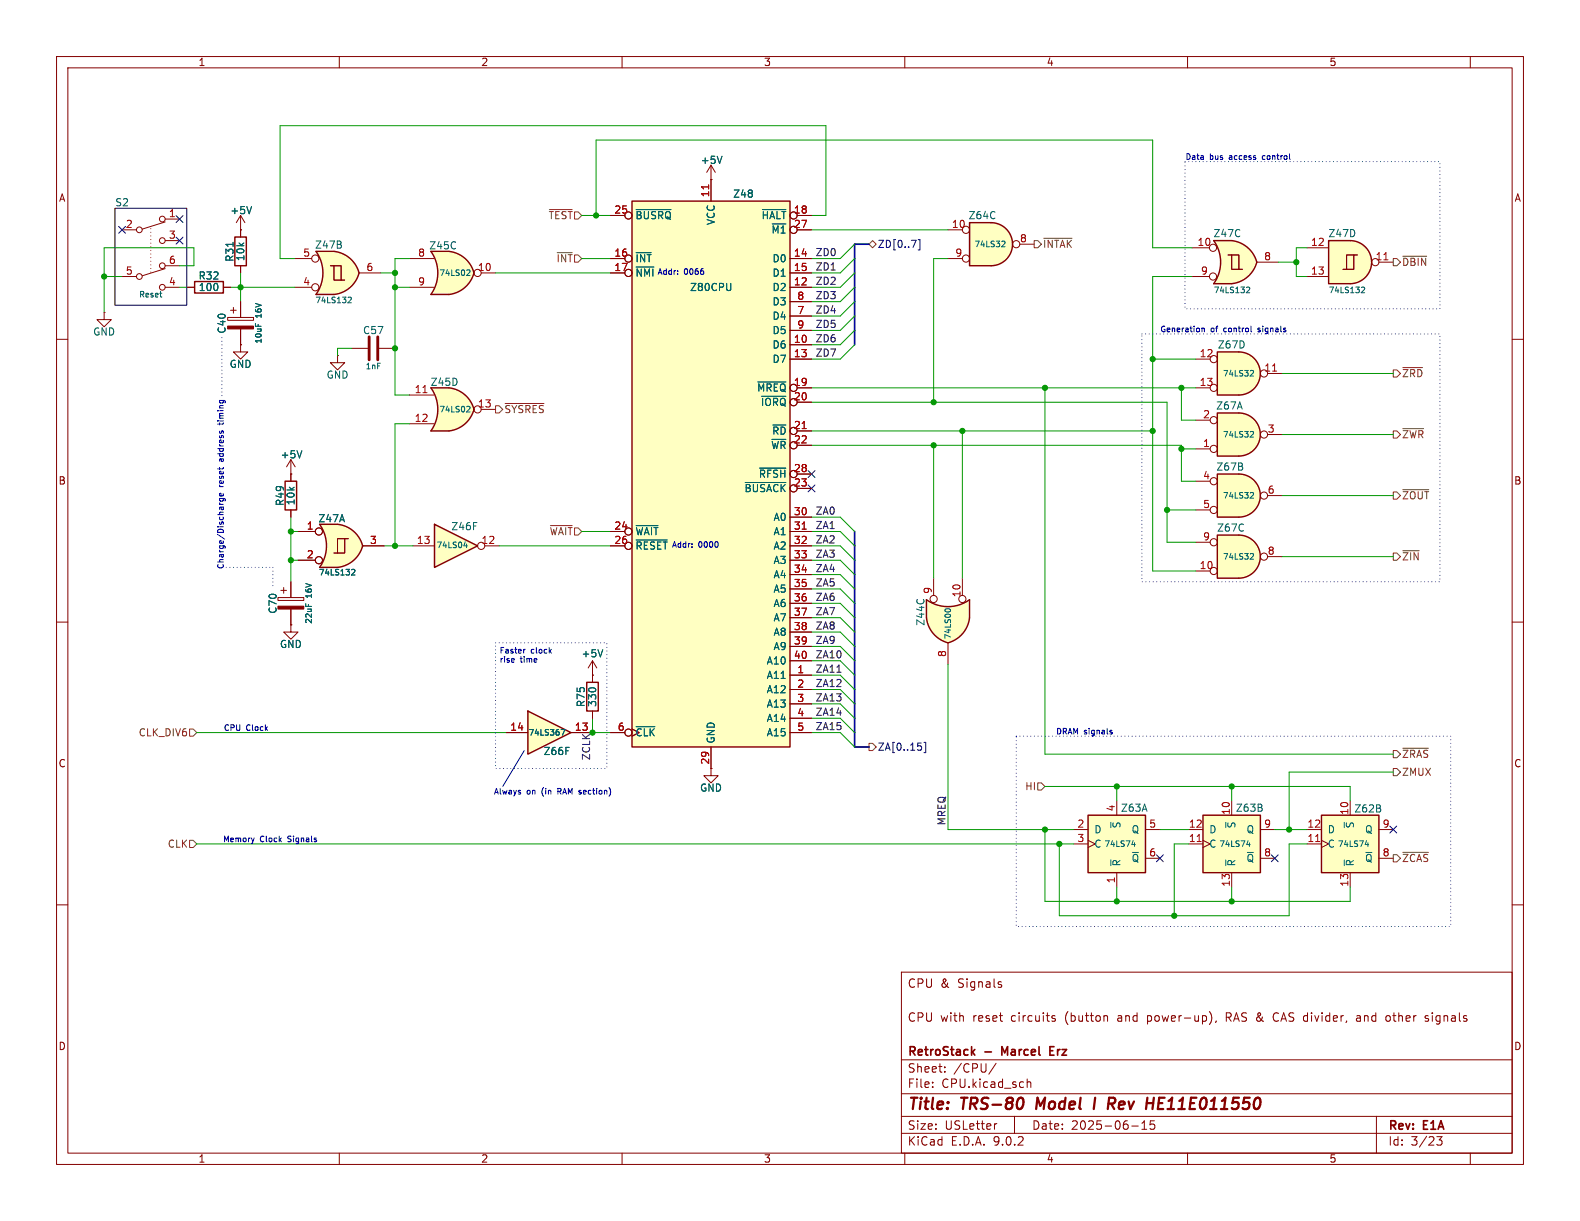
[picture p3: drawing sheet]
<svg xmlns="http://www.w3.org/2000/svg" width="279mm" height="216mm" viewBox="0 0 279 216" stroke-linecap="round" stroke-linejoin="round" font-family="sans-serif">
<g fill="none" stroke="#840000" stroke-width=".18">
<path d="M10 10h259.4v195.9h-259.4zM12 12h255.4v191.9h-255.4zM60 10v2M110 10v2M160 10v2M210 10v2M260 10v2M10 60h2M267.4 60h2M10 110h2M267.4 110h2M10 160h2"/>
<path d="M159.4 171.9h108v32h-108zM176.9 174.1l.2 .2-.2 .3M176.9 173.6l.2 .1M186.1 179.7h.5M195.6 179.6l.3 .2v.8M213.9 178.9a1.76 1.76 0 0 1 0 2.2M216.9 179.9h.5M217.4 179.1h-.5v1.5M225.6 179.1a.81 .81 0 0 0-.5 .7 .81 .81 0 0 0 .5 .8M239.9 179.7l.5-.1 .2 .2M240.6 179.9l-.5 .1a.29 .29 0 0 0-.3 .3 .29 .29 0 0 0 .3 .3l.5-.1M245.2 179.7l.4-.1 .3 .3v.4l-.2 .2h-.5"/>
<path d="M252 179.9l.6 .4-.2 .3-.4-.1M252.6 179.7l-.4-.1-.2 .2M267.4 160h2M159.4 197.4h108M159.4 193.4h108M159.4 187.4h108M164.9 192.1v.2M164.9 191.4v.1M167.1 189.4v.2M167.1 188.7v.1M176.1 188l-1.2 1.9M176.3 198.7l-.3 .1"/>
<path d="M179.4 197.4v3M181.6 190.8v1.5M181.6 191.4l.3-.1 .3 .1 .1 .9M186.1 180l.5 .2v.2l-.2 .2-.4-.1M200.1 199.1h1.2M201.9 199.7h.9M201.9 198.6l.5-.4v1.5M204.1 198.2h-.7v.7l.2-.1h.5l.1 .2-.1 .5-.2 .2-.5-.2M215.1 180.5l-.2 .3M243.4 197.4v6.5M60 203.9v2M110 203.9v2"/>
<path d="M159.4 200.4h108M160 203.9v2M210 203.9v2M254.1 201h.9l-.5 .6 .4 .1v.6l-.2 .2-.6-.1M260 203.9v2"/>
</g>
<path d="M180.8 194.2a1.31 1.31 0 0 1 0 1.5M183.5 194.1l-.3 2M193.7 194.1l-.3 2M197.1 194.2a.53 .53 0 0 1 0 .8M204.9 195.1h.6M205.9 194.1h-.9l-.3 2h1" fill="none" stroke="#840000" stroke-width=".4"/>
<path d="M172 186l.4 .6M172.4 185.6l-.6 .5M177.7 186.1l-.5-1v1.5M185.7 185.8h.5M186.4 185.1h-.7v1.5h.7" fill="none" stroke="#840000" stroke-width=".3"/>
<path d="M163.8 106v3.2M171.4 106v3.2" fill="none" stroke="#ffffc2" stroke-width=".18"/>
<g fill="#ffffc2" stroke="#ffffc2" stroke-width=".18">
<path d="M166.3 108.7l5.1 .5a5.2 5.2 0 0 1-3.8 4.5z"/>
<path d="M163.8 109.2l5.1-.5-1.3 5a5.1 5.1 0 0 1-3.8-4.5z"/>
</g>
<path d="M163.8 106a6.6 6.6 0 0 0 7.6 0v3.2h-7.6z" fill="#ffffc2"/>
<path d="M50.4 85.1h2.1v5.1h-2.1zM163.8 106a6.6 6.6 0 0 0 7.6 0v3.2a5.2 5.2 0 0 1-3.8 4.5 5.1 5.1 0 0 1-3.8-4.5z" fill="none" stroke="#840000" stroke-width=".25"/>
<g fill="none" stroke="#840000" stroke-width=".18">
<path d="M51.4 83.8v1.3M51.4 90.2v1.2M165.1 102.2v3.1M167.6 113.7v3.8M170.2 102.2v3.1"/>
<circle cx="165.1" cy="105.9" r=".63"/>
<circle cx="170.2" cy="105.9" r=".63"/>
</g>
<path d="M167.1 108a.53 .53 0 0 1 .5-.4 .53 .53 0 0 1 .5 .4" fill="none" stroke="#006464" stroke-width=".18"/>
<path d="M175.3 39.4a3.8 3.8 0 0 1 3.8 3.8 3.8 3.8 0 0 1-3.8 3.8z" fill="#ffffc2" stroke="#ffffc2" stroke-width=".18"/>
<path d="M171.4 39.4h3.9v7.6h-3.9z" fill="#ffffc2"/>
<path d="M171.4 39.4h3.9a3.8 3.8 0 0 1 3.8 3.8 3.8 3.8 0 0 1-3.8 3.8h-3.9z" fill="none" stroke="#840000" stroke-width=".25"/>
<g fill="none" stroke="#840000" stroke-width=".18">
<path d="M167.6 45.7h2.6M167.6 40.6h2.6M180.3 43.2h2.6"/>
<circle cx="170.8" cy="40.6" r=".63"/>
<circle cx="170.8" cy="45.7" r=".63"/>
<circle cx="179.7" cy="43.2" r=".63"/>
</g>
<path d="M177.3 42.6l.3 .1 .1 .2-.6 .7h.6" fill="none" stroke="#006464" stroke-width=".18"/>
<path d="M76.2 44.5h3.2M76.2 52.1h3.2" fill="none" stroke="#ffffc2" stroke-width=".18"/>
<g fill="#ffffc2" stroke="#ffffc2" stroke-width=".18">
<path d="M78.8 46.9l5 1.4a5.2 5.2 0 0 1-4.4 3.8z"/>
<path d="M79.4 44.5a5.1 5.1 0 0 1 4.4 3.8l-5 1.3z"/>
</g>
<path d="M76.2 44.5h3.2v7.6h-3.2a6.7 6.7 0 0 0 0-7.6z" fill="#ffffc2"/>
<path d="M79.4 44.5h-3.2a6.6 6.6 0 0 1 0 7.6h3.2M79.4 44.5a5.2 5.2 0 0 1 4.4 3.8 5.2 5.2 0 0 1-4.4 3.8" fill="none" stroke="#840000" stroke-width=".25"/>
<g fill="none" stroke="#840000" stroke-width=".18">
<path d="M125.7 31.8h.1M125.7 29.2l-.7 1.3M125.7 29.2l.8 1.3M125.7 29.2v2.6M18.4 55.2v1.3h1.3l-1.3 1.3-1.3-1.3h1.3M18.4 55.2h.1M72.4 45.7h4.3M72.4 50.8h4.3M85.1 48.3h2.5"/>
<circle cx="84.5" cy="48.3" r=".63"/>
</g>
<path d="M127.7 27.6l-.5 1.3M82.7 47.7l.3 .1 .1 .2-.6 .7h.6" fill="none" stroke="#006464" stroke-width=".18"/>
<path d="M111.8 35.6h27.9v96.5h-27.9z" fill="#ffffc2"/>
<path d="M111.8 35.6h27.9v96.5h-27.9z" fill="none" stroke="#840000" stroke-width=".25"/>
<g fill="none" stroke="#840000" stroke-width=".18">
<path d="M107.9 38.1h2.6M125.7 31.8v3.8M141 38.1h2.5M107.9 45.7h2.6M107.9 48.3h2.6M139.7 45.7h3.8M139.7 48.3h3.8M139.7 50.8h3.8M139.7 53.3h3.8M139.7 55.9h3.8M139.7 58.4h3.8M141 40.6h2.5"/>
<path d="M139.7 61h3.8M139.7 63.5h3.8M141 68.6h2.5M141 71.1h2.5M141 76.2h2.5M141 78.7h2.5M107.9 94h2.6M107.9 96.5h2.6M139.7 94h3.8M139.7 96.5h3.8M139.7 91.4h3.8M139.7 99.1h3.8"/>
<path d="M141 83.8h2.5M141 86.4h2.5M139.7 101.6h3.8M139.7 104.1h3.8M139.7 106.7h3.8M139.7 109.2h3.8M139.7 111.8h3.8M139.7 114.3h3.8M139.7 116.8h3.8M139.7 119.4h3.8M107.9 129.5h2.6M125.7 132.1v3.8"/>
<path d="M139.7 129.5h3.8M139.7 121.9h3.8M139.7 124.5h3.8M139.7 127h3.8"/>
<circle cx="111.1" cy="38.1" r=".63"/>
<circle cx="111.1" cy="45.7" r=".63"/>
<circle cx="111.1" cy="48.3" r=".63"/>
<circle cx="111.1" cy="94" r=".63"/>
<circle cx="111.1" cy="96.5" r=".63"/>
<circle cx="111.1" cy="129.5" r=".63"/>
</g>
<g fill="none" stroke="#006464" stroke-width=".18">
<path d="M112.5 37.1h6.2M134.8 37.1h4.2M112.5 44.7h2.6M112.5 47.2h3.1M129.2 50.1v1.2M134 67.5h5M134.7 70.1h4.3M136.7 75.2h2.3M112.5 92.9h3.9M112.5 95.5h5.5M131.8 85.3h7.2M134.3 82.8h4.7"/>
<path d="M112.5 128.5h3.3"/>
</g>
<path d="M125.3 32.7v.7M141.8 75.8h.8M141.8 93.6h.8" fill="none" stroke="#a90000" stroke-width=".18"/>
<path d="M233.7 144.1h10.1v10.2h-10.1z" fill="#ffffc2"/>
<path d="M233.7 144.1h10.1v10.2h-10.1z" fill="none" stroke="#840000" stroke-width=".25"/>
<g fill="none" stroke="#840000" stroke-width=".18">
<path d="M42.5 61v1.2h1.3l-1.3 1.3-1.2-1.3h1.2M42.5 61h.1M59.7 62.9v1.2h1.3l-1.3 1.3-1.3-1.3h1.3M59.7 62.9h.1M62.2 61.6h2.8M67.1 61.6h2.7M231.1 146.7h2.6M231.1 149.2h2.6M233.7 148.6l1.2 .6-1.2 .7M238.8 141.6v2.5M238.8 154.3v2.5M243.8 146.7h2.6"/>
<path d="M243.8 151.8h2.6"/>
</g>
<path d="M232.7 148.8h.7" fill="none" stroke="#a90000" stroke-width=".18"/>
<path d="M237.7 152v1.1M241.4 149.3h.6M241.9 149v.7" fill="none" stroke="#006464" stroke-width=".18"/>
<path d="M65.3 59.6v4M66.8 59.6v4" fill="none" stroke="#840000" stroke-width=".51"/>
<path d="M55.9 52.1h3.2M55.9 44.5h3.2" fill="none" stroke="#ffffc2" stroke-width=".18"/>
<g fill="#ffffc2" stroke="#ffffc2" stroke-width=".18">
<path d="M59.1 44.4a5.2 5.2 0 0 1 4.4 3.9l-5 1.3z"/>
<path d="M58.5 47l5 1.3a5.1 5.1 0 0 1-4.4 3.8z"/>
</g>
<path d="M55.9 44.5h3.2v7.6h-3.2a6.6 6.6 0 0 0 0-7.6z" fill="#ffffc2"/>
<g fill="none" stroke="#840000" stroke-width=".18">
<path d="M40.3 56.1h4.5v.5h-4.5zM40.8 54.9h1M41.3 54.4v1M42.5 53.3v2.8M42.5 58.2v2.8M52.1 50.8h3M52.1 45.7h3M58.4 47h1.9v2.5h.7M59.1 47v2.5h1.2M63.5 48.3h3.8M51.4 83.8h.1M51.4 81.3v2.5"/>
<path d="M51.4 81.3l-.7 1.3M51.4 81.3l.8 1.3M49.1 105.7h4.6v.5h-4.6zM49.7 104.4h1M50.2 103.9v1M51.4 110.5v1.3h1.3l-1.3 1.2-1.2-1.2h1.2M51.4 110.5h.1M51.4 102.9v2.8M51.4 107.7v2.8"/>
<circle cx="55.8" cy="45.7" r=".63"/>
<circle cx="55.8" cy="50.8" r=".63"/>
</g>
<path d="M55.9 44.5h3.2a5.2 5.2 0 0 1 4.4 3.8 5.1 5.1 0 0 1-4.4 3.8h-3.2a6.6 6.6 0 0 0 0-7.6z" fill="none" stroke="#840000" stroke-width=".25"/>
<path d="M45.2 57.2v.5M61.6 52.6l.3-.1 .2 .3-.6 .7h.6M53.4 79.7l-.4 1.3M54.1 106.8v.4" fill="none" stroke="#006464" stroke-width=".18"/>
<g fill="#840000" stroke="#840000" stroke-width=".18">
<path d="M40.3 57.7h4.5v.5h-4.5z"/>
<path d="M49.1 107.2h4.6v.5h-4.6z"/>
</g>
<path d="M212.7 144.1h10.2v10.2h-10.2z" fill="#ffffc2"/>
<path d="M212.7 144.1h10.2v10.2h-10.2z" fill="none" stroke="#840000" stroke-width=".25"/>
<path d="M210.2 146.7h2.5M210.2 149.2h2.5M212.7 148.6l1.3 .6-1.3 .7M217.8 141.6v2.5M217.8 154.3v2.5M222.9 146.7h2.5M222.9 151.8h2.5" fill="none" stroke="#840000" stroke-width=".18"/>
<path d="M211.7 148.8h.7" fill="none" stroke="#a90000" stroke-width=".18"/>
<path d="M216.8 152v1.1M220.5 149.3h.6M220.9 149v.7" fill="none" stroke="#006464" stroke-width=".18"/>
<path d="M192.4 144.1h10.2v10.2h-10.2z" fill="#ffffc2"/>
<path d="M192.4 144.1h10.2v10.2h-10.2z" fill="none" stroke="#840000" stroke-width=".25"/>
<path d="M189.9 146.7h2.5M189.9 149.2h2.5M192.4 148.6l1.3 .6-1.3 .7M197.5 141.6v2.5M197.5 154.3v2.5M202.6 146.7h2.5M202.6 151.8h2.5" fill="none" stroke="#840000" stroke-width=".18"/>
<path d="M196.4 152v1.1M200.1 149.3h.7M200.6 149v.7" fill="none" stroke="#006464" stroke-width=".18"/>
<path d="M56.5 92.7h3.2M56.5 100.3h3.2" fill="none" stroke="#ffffc2" stroke-width=".18"/>
<g fill="#ffffc2" stroke="#ffffc2" stroke-width=".18">
<path d="M59.1 95.2l5 1.3a5.2 5.2 0 0 1-4.4 3.8z"/>
<path d="M59.7 92.7a5.1 5.1 0 0 1 4.4 3.8l-4.9 1.3z"/>
</g>
<path d="M56.5 92.7h3.2v7.6h-3.2a6.7 6.7 0 0 0 0-7.6z" fill="#ffffc2"/>
<g fill="none" stroke="#840000" stroke-width=".18">
<path d="M52.7 94h3.1M52.7 99.1h3.1M61 95.3h-1.3v2.5M61.6 95.3h-.6v2.5h-1.9M64.1 96.5h3.8"/>
<circle cx="56.4" cy="94" r=".63"/>
<circle cx="56.4" cy="99.1" r=".63"/>
</g>
<path d="M59.7 92.7h-3.2a6.6 6.6 0 0 1 0 7.6h3.2M59.7 92.7a5.1 5.1 0 0 1 4.4 3.8 5.2 5.2 0 0 1-4.4 3.8" fill="none" stroke="#840000" stroke-width=".25"/>
<path d="M62.2 100.7h.4l.2 .3-.7 .7h.7" fill="none" stroke="#006464" stroke-width=".18"/>
<path d="M214.6 50.2h3.2M214.6 42.5h3.2" fill="none" stroke="#ffffc2" stroke-width=".18"/>
<g fill="#ffffc2" stroke="#ffffc2" stroke-width=".18">
<path d="M217.8 42.5a5.2 5.2 0 0 1 4.4 3.9l-5 1.3z"/>
<path d="M217.3 45l4.9 1.4a5.1 5.1 0 0 1-4.4 3.8z"/>
</g>
<path d="M214.6 42.5h3.2v7.7h-3.2a6.6 6.6 0 0 0 0-7.7z" fill="#ffffc2"/>
<g fill="none" stroke="#840000" stroke-width=".18">
<path d="M29.2 39.2l-4.1 1.3M29.2 38.7h2.5M21.6 48.9h2.5M21.6 40.6h2.5M29.2 47.5l-4.1 1.3M29.2 42.5h2.5M29.2 47h2.5M29.2 50.8h2.5M210.8 48.9h3.1M210.8 43.8h3.1M217.2 45.1h1.9v2.5h.6M217.8 45.1v2.5h1.3"/>
<path d="M222.2 46.4h3.9"/>
<circle cx="28.7" cy="38.7" r=".51"/>
<circle cx="24.6" cy="48.9" r=".51"/>
<circle cx="24.6" cy="40.6" r=".51"/>
<circle cx="28.7" cy="42.5" r=".51"/>
<circle cx="28.7" cy="50.8" r=".51"/>
<circle cx="28.7" cy="47" r=".51"/>
<circle cx="214.5" cy="48.9" r=".63"/>
<circle cx="214.5" cy="43.8" r=".63"/>
</g>
<path d="M214.6 42.5h3.2a5.2 5.2 0 0 1 4.4 3.9 5.2 5.2 0 0 1-4.4 3.8h-3.2a6.6 6.6 0 0 0 0-7.7z" fill="none" stroke="#840000" stroke-width=".25"/>
<path d="M28.2 51.9h.4M28.5 52.5h.1M220.5 50.8h.3l.2 .2-.6 .8h.6" fill="none" stroke="#006464" stroke-width=".18"/>
<path d="M26.7 48.1v-8.2" fill="none" stroke="#840000" stroke-width=".18" stroke-dasharray="0 .6"/>
<path d="M238.8 42.5a3.8 3.8 0 0 1 3.8 3.9 3.8 3.8 0 0 1-3.8 3.8z" fill="#ffffc2" stroke="#ffffc2" stroke-width=".18"/>
<path d="M234.9 42.5h3.9v7.7h-3.9z" fill="#ffffc2"/>
<g fill="none" stroke="#840000" stroke-width=".18">
<path d="M231.1 43.8h3.8M231.1 48.9h3.8M239.4 45.1h-1.3v2.5M240 45.1h-.6v2.5h-1.9M243.8 46.4h2.6M104.8 119.4v1.3M104.8 125.7v1.3"/>
<circle cx="243.2" cy="46.4" r=".63"/>
</g>
<path d="M234.9 42.5h3.9a3.8 3.8 0 0 1 3.8 3.9 3.8 3.8 0 0 1-3.8 3.8h-3.9zM103.8 120.7h2v5h-2z" fill="none" stroke="#840000" stroke-width=".25"/>
<path d="M244.7 45.9h.7" fill="none" stroke="#a90000" stroke-width=".18"/>
<path d="M240.8 50.8h.3l.2 .2-.6 .8h.6" fill="none" stroke="#006464" stroke-width=".18"/>
<path d="M93.3 125.7l7.7 3.8-7.7 3.9z" fill="#ffffc2"/>
<path d="M34.4 49.8h5.1v2h-5.1zM41.5 41.9h2.1v5.1h-2.1zM93.3 125.7l7.7 3.8-7.7 3.9z" fill="none" stroke="#840000" stroke-width=".25"/>
<g fill="none" stroke="#840000" stroke-width=".18">
<path d="M42.5 38.1v3.8M42.5 38.1l-.7 1.3M42.5 38.1l.8 1.3M33.1 50.8h1.3M39.5 50.8h1.3M42.5 40.6h.1M42.5 47v1.3M104.8 119.4h.1M104.8 116.8l-.8 1.3M104.8 116.8l.7 1.3M104.8 116.8v2.6M89.5 129.5h3.8"/>
<path d="M101 129.5h3.8"/>
</g>
<path d="M44.5 36.5l-.4 1.3M41.2 42.8v.8M106.6 114.9l-.4 1.2M99.2 129h.7l-.4 1" fill="none" stroke="#006464" stroke-width=".18"/>
<path d="M219.1 83.8a3.8 3.8 0 0 1 3.8 3.8 3.8 3.8 0 0 1-3.8 3.8z" fill="#ffffc2" stroke="#ffffc2" stroke-width=".18"/>
<path d="M215.3 83.8h3.8v7.6h-3.8z" fill="#ffffc2"/>
<path d="M215.3 83.8h3.8a3.8 3.8 0 0 1 3.8 3.8 3.8 3.8 0 0 1-3.8 3.8h-3.8z" fill="none" stroke="#840000" stroke-width=".25"/>
<g fill="none" stroke="#840000" stroke-width=".18">
<path d="M211.5 85.1h2.5M211.5 90.2h2.5M224.2 87.6h2.5"/>
<circle cx="214.6" cy="90.2" r=".63"/>
<circle cx="214.6" cy="85.1" r=".63"/>
<circle cx="223.5" cy="87.6" r=".63"/>
</g>
<path d="M221.2 87.1h.4l.1 .3-.6 .7h.6" fill="none" stroke="#006464" stroke-width=".18"/>
<path d="M76.8 92.7l7.7 3.8-7.7 3.8z" fill="#ffffc2"/>
<path d="M76.8 92.7l7.7 3.8-7.7 3.8z" fill="none" stroke="#840000" stroke-width=".25"/>
<g fill="none" stroke="#840000" stroke-width=".18">
<path d="M73 96.5h3.8M85.7 96.5h2.6"/>
<circle cx="85.1" cy="96.5" r=".63"/>
</g>
<path d="M82 96.5h.7M82.5 96.2v.6" fill="none" stroke="#006464" stroke-width=".18"/>
<path d="M219.1 62.2a3.8 3.8 0 0 1 3.8 3.8 3.8 3.8 0 0 1-3.8 3.9z" fill="#ffffc2" stroke="#ffffc2" stroke-width=".18"/>
<path d="M215.3 62.2h3.8v7.7h-3.8z" fill="#ffffc2"/>
<path d="M215.3 62.2h3.8a3.8 3.8 0 0 1 3.8 3.8 3.8 3.8 0 0 1-3.8 3.9h-3.8z" fill="none" stroke="#840000" stroke-width=".25"/>
<g fill="none" stroke="#840000" stroke-width=".18">
<path d="M211.5 63.5h2.5M211.5 68.6h2.5M224.2 66h2.5"/>
<circle cx="214.6" cy="63.5" r=".63"/>
<circle cx="214.6" cy="68.6" r=".63"/>
<circle cx="223.5" cy="66" r=".63"/>
</g>
<path d="M225 65.6h.8" fill="none" stroke="#a90000" stroke-width=".18"/>
<path d="M221.2 65.5h.4l.1 .3-.6 .7h.6" fill="none" stroke="#006464" stroke-width=".18"/>
<path d="M219.1 73a3.8 3.8 0 0 1 3.8 3.8 3.8 3.8 0 0 1-3.8 3.8z" fill="#ffffc2" stroke="#ffffc2" stroke-width=".18"/>
<path d="M215.3 73h3.8v7.6h-3.8z" fill="#ffffc2"/>
<path d="M215.3 73h3.8a3.8 3.8 0 0 1 3.8 3.8 3.8 3.8 0 0 1-3.8 3.8h-3.8z" fill="none" stroke="#840000" stroke-width=".25"/>
<g fill="none" stroke="#840000" stroke-width=".18">
<path d="M211.5 79.4h2.5M211.5 74.3h2.5M224.2 76.8h2.5"/>
<circle cx="214.6" cy="79.4" r=".63"/>
<circle cx="214.6" cy="74.3" r=".63"/>
<circle cx="223.5" cy="76.8" r=".63"/>
</g>
<path d="M221.2 76.3h.4l.1 .3-.6 .7h.6" fill="none" stroke="#006464" stroke-width=".18"/>
<path d="M219.1 94.6a3.8 3.8 0 0 1 3.8 3.8 3.8 3.8 0 0 1-3.8 3.8z" fill="#ffffc2" stroke="#ffffc2" stroke-width=".18"/>
<path d="M215.3 94.6h3.8v7.6h-3.8z" fill="#ffffc2"/>
<path d="M215.3 94.6h3.8a3.8 3.8 0 0 1 3.8 3.8 3.8 3.8 0 0 1-3.8 3.8h-3.8z" fill="none" stroke="#840000" stroke-width=".25"/>
<g fill="none" stroke="#840000" stroke-width=".18">
<path d="M211.5 95.9h2.5M224.2 98.4h2.5M211.5 101h2.5M125.7 135.9v1.3h1.3l-1.3 1.2-1.2-1.2h1.2M125.7 135.9h.1"/>
<circle cx="214.6" cy="95.9" r=".63"/>
<circle cx="223.5" cy="98.4" r=".63"/>
<circle cx="214.6" cy="101" r=".63"/>
</g>
<path d="M221.2 97.9h.4l.1 .3-.6 .7h.6" fill="none" stroke="#006464" stroke-width=".18"/>
<path d="M76.2 68.6h3.2M76.2 76.2h3.2" fill="none" stroke="#ffffc2" stroke-width=".18"/>
<g fill="#ffffc2" stroke="#ffffc2" stroke-width=".18">
<path d="M78.8 71l5 1.4a5.2 5.2 0 0 1-4.4 3.8z"/>
<path d="M79.4 68.6a5.1 5.1 0 0 1 4.4 3.8l-5 1.3z"/>
</g>
<path d="M76.2 68.6h3.2v7.6h-3.2a6.7 6.7 0 0 0 0-7.6z" fill="#ffffc2"/>
<path d="M79.4 68.6h-3.2a6.6 6.6 0 0 1 0 7.6h3.2M79.4 68.6a5.2 5.2 0 0 1 4.4 3.8 5.2 5.2 0 0 1-4.4 3.8" fill="none" stroke="#840000" stroke-width=".25"/>
<g fill="none" stroke="#840000" stroke-width=".18">
<path d="M107.9 38.1h2.6M125.7 31.8h.1M125.7 31.8v3.8M141 38.1h2.5M33.1 50.8h1.3M39.5 50.8h1.3M42.5 40.6h.1M42.5 40.6v1.3M42.5 47v1.3M42.5 53.3v2.8M42.5 58.2v2.8M107.9 45.7h2.6"/>
<path d="M107.9 48.3h2.6M139.7 50.8h3.8M139.7 45.7h3.8M139.7 48.3h3.8M139.7 53.3h3.8M139.7 55.9h3.8M139.7 58.4h3.8M141 40.6h2.5M42.5 61h.1M72.4 69.9h4.3M72.4 74.9h4.3M85.1 72.4h2.5"/>
<path d="M139.7 61h3.8M139.7 63.5h3.8M141 68.6h2.5M141 71.1h2.5M141 76.2h2.5M141 78.7h2.5M51.4 83.8h.1M51.4 83.8v1.3M51.4 90.2v1.2M52.7 94h3.1M52.7 99.1h3.1M64.1 96.5h3.8"/>
<path d="M107.9 94h2.6M107.9 96.5h2.6M139.7 94h3.8M139.7 96.5h3.8M139.7 91.4h3.8M139.7 99.1h3.8M141 83.8h2.5M141 86.4h2.5M51.4 110.5h.1M51.4 102.9v2.8M51.4 107.7v2.8M104.8 119.4h.1"/>
<path d="M104.8 119.4v1.3M139.7 101.6h3.8M139.7 104.1h3.8M139.7 106.7h3.8M139.7 109.2h3.8M139.7 111.8h3.8M139.7 114.3h3.8M139.7 116.8h3.8M139.7 119.4h3.8M89.5 129.5h3.8M101 129.5h3.8M104.8 125.7v1.3"/>
<path d="M107.9 129.5h2.6M125.7 135.9h.1M125.7 132.1v3.8M139.7 129.5h3.8M139.7 121.9h3.8M139.7 124.5h3.8M139.7 127h3.8"/>
<circle cx="111.1" cy="38.1" r=".63"/>
<circle cx="111.1" cy="45.7" r=".63"/>
<circle cx="111.1" cy="48.3" r=".63"/>
<circle cx="84.5" cy="72.4" r=".63"/>
<circle cx="56.4" cy="94" r=".63"/>
<circle cx="56.4" cy="99.1" r=".63"/>
<circle cx="111.1" cy="94" r=".63"/>
<circle cx="111.1" cy="96.5" r=".63"/>
<circle cx="111.1" cy="129.5" r=".63"/>
</g>
<path d="M125.3 32.7v.7M74.8 69.4h.7M141.8 75.8h.8M141.8 93.6h.8" fill="none" stroke="#a90000" stroke-width=".18"/>
<g fill="none" stroke="#006464" stroke-width=".18">
<path d="M44.5 36.5l-.4 1.3M112.5 37.1h6.2M127.7 27.6l-.5 1.3M134.8 37.1h4.2M41.2 42.8v.8M45.2 57.2v.5M112.5 44.7h2.6M112.5 47.2h3.1M129.2 50.1v1.2M53.4 79.7l-.4 1.3M82.7 71.8l.3 .1 .1 .2-.6 .7h.6M134 67.5h5"/>
<path d="M134.7 70.1h4.3M136.7 75.2h2.3M112.5 92.9h3.9M112.5 95.5h5.5M131.8 85.3h7.2M134.3 82.8h4.7M54.1 106.8v.4M62.2 100.7h.4l.2 .3-.7 .7h.7M106.6 114.9l-.4 1.2M99.2 129h.7l-.4 1M112.5 128.5h3.3"/>
</g>
<g fill="none" stroke="#725600" stroke-width=".18">
<path d="M97.1 37.1h4.1M98.5 44.7h2.7M153.7 43.2l.6-.7 .6 .7-.6 .6zM182.9 42.5h.6l.6 .7-.6 .6h-.6zM184.6 42.1h5M246.4 45.7h.6l.6 .7-.6 .6h-.6zM248.1 45.3h4.2M87.6 71.8h.7l.6 .6-.6 .6h-.7zM89.3 71.3h6.9M246.4 76.2h.6l.6 .6-.6 .7h-.6zM246.4 65.4h.6l.6 .6-.6 .7h-.6zM248.1 75.8h3.6"/>
<path d="M248.1 65h3.5M97.3 92.9h3.9M246.4 87h.6l.6 .6-.6 .7h-.6zM246.4 97.8h.6l.6 .6-.6 .7h-.6zM248.1 86.6h4.6M248.1 97.4h2.9M33.5 128.9h.7l.6 .6-.6 .7h-.7zM153.7 131.4h.6l.6 .7-.6 .6h-.6zM183.5 138.4h.6l.7 .7-.7 .6h-.6zM246.4 132.7h.6l.6 .7-.6 .6h-.6zM246.4 135.9h.6l.6 .6-.6 .7h-.6zM248.1 132.3h4.5"/>
<path d="M33.5 148.6h.7l.6 .6-.6 .7h-.7zM246.4 151.1h.6l.6 .7-.6 .6h-.6zM248.1 150.7h4.5"/>
</g>
<g fill="none" stroke="#000084" stroke-width=".18">
<path d="M31.1 38.1l1.3 1.2M32.4 38.1l-1.3 1.2M21 40l1.2 1.2M22.2 40l-1.2 1.2M31.1 41.9l1.3 1.3M32.4 41.9l-1.3 1.3M161.2 42.5h.8l-.5 1.3M162.4 42.4h.3v1.8h-.3M142.9 83.2l1.2 1.2M142.9 85.8l1.2 1.2M144.1 83.2l-1.2 1.2M144.1 85.8l-1.2 1.2"/>
<path d="M162.3 131.4h.6M162.7 131.9l.3 .2v.3l-.3 .3M163.4 131.3h.3v1.8h-.3M204.5 151.2l1.2 1.2M205.7 151.2l-1.2 1.2M224.8 151.2l1.2 1.2M226 151.2l-1.2 1.2M245.8 146.1l1.2 1.2M247 146.1l-1.2 1.2"/>
</g>
<path d="M148 118.9h.7" fill="none" stroke="#0f0f0f" stroke-width=".18"/>
<path d="M209.5 28.6h45.1v26h-45.1zM39.2 59.7v10.8M201.9 59.1h52.7v43.8h-52.7zM40 100.3h8.3M48.3 100.3v3.8M87.6 113.7h19.7v22.2h-19.7zM179.7 130.2h76.8v33.6h-76.8z" fill="none" stroke="#0000c2" stroke-width=".18" stroke-dasharray="0 .6"/>
<g fill="none" stroke="#0000c2" stroke-width=".18">
<path d="M223.3 27.6l-.1 .1 .1 .4M212.5 58v.7M212.5 58.1h.4l.1 .6M221.2 57.7v.8l.1 .2M222.4 58.6l.1 .1M222.5 58.1v.2M38.8 74.8v.3M38.8 88.9l.1 .2M38.8 88.1h.8l.2 .2v.3M38.9 88.1l-.1 .3 .2 .2 .4-.1v-.4M39.4 87.3l.1 .3-.1 .1h-.5v-.4l.2-.1 .1 .5M92.9 114.8l-.2 .1"/>
<path d="M92.7 132.7l-3.8 6.4M98.6 139.9h.4M99 139.4h-.4v1M196.4 129.5h.2l.1 .2-.3 .1M196.4 129.1l.2 .1M44.9 148.2l-.2 .6"/>
</g>
<path d="M153.7 43.2h-2.6v17.8M151.1 94v38.1h2.6" fill="none" stroke="#000084" stroke-width=".3"/>
<g fill="none" stroke="#009600" stroke-width=".18">
<path d="M102.9 38.1h5M105.4 38.1v-13.3h98.4v19h7M143.5 38.1h2.5v-15.9h-96.5v23.5h2.6M18.4 48.9h3.2M31.7 50.8h1.4M31.7 47h2.6v-3.2h-15.9v11.4M40.8 50.8h11.3M42.5 48.3v5M67.3 48.3h2.5M69.8 50.8h2.6M72.4 45.7h-2.6v24.2h2.6M87.6 48.3h20.3"/>
<path d="M102.9 45.7h5M143.5 40.6h24.1M151.1 48.3l-2.5 2.5h-5.1M151.1 45.7l-2.5 2.6h-5.1M151.1 43.2l-2.5 2.5h-5.1M151.1 50.8l-2.5 2.5h-5.1M151.1 53.3l-2.5 2.6h-5.1M151.1 58.4l-2.5 2.6h-5.1M151.1 55.9l-2.5 2.5h-5.1M167.6 45.7h-2.5v25.4M210.8 48.9h-7v52.1h7.7M226.1 46.4h3.1"/>
<path d="M231.1 43.8h-1.9v5.1h1.9M62.2 61.6h-2.5v1.3M72.4 74.9h-2.6v21.6M143.5 71.1h62.9v24.8h5.1M143.5 78.7h65.4v6.4h2.6M143.5 76.2h60.3M143.5 68.6h68M151.1 61l-2.5 2.5h-5.1M165.1 78.7v23.5M170.2 76.2v26M184.8 68.6v64.8h61.6M203.8 63.5h7.7"/>
<path d="M208.9 68.6v5.7h2.6M208.9 79.4h2.6M226.7 66h19.7M226.7 76.8h19.7M51.4 94h1.3M51.4 99.1h1.3M51.4 91.4v11.5M67.9 96.5h5.1M88.3 96.5h19.6M102.9 94h5M143.5 94h5.1l2.5 2.5M143.5 96.5h5.1l2.5 2.6"/>
<path d="M143.5 99.1h5.1l2.5 2.5M143.5 91.4h5.1l2.5 2.6M206.4 90.2h5.1M226.7 98.4h19.7M226.7 87.6h19.7M143.5 101.6h5.1l2.5 2.5M143.5 111.8h5.1l2.5 2.5M143.5 106.7h5.1l2.5 2.5M143.5 109.2h5.1l2.5 2.6M143.5 119.4h5.1l2.5 2.5M143.5 104.1h5.1l2.5 2.6M143.5 116.8h5.1l2.5 2.6"/>
<path d="M143.5 114.3h5.1l2.5 2.5M167.6 117.5v29.2h22.3M34.8 129.5h54.7M104.8 127v2.5h3.1M143.5 129.5h5.1l2.5 2.6M143.5 127h5.1l2.5 2.5M143.5 121.9h5.1l2.5 2.6M143.5 124.5h5.1l2.5 2.5M184.8 139.1h54v2.5M197.5 139.1v2.5M217.8 139.1v2.5M246.4 136.5h-18.4v10.2"/>
<path d="M34.8 149.2h155.1M184.8 146.7v12.7h54v-2.6M187.3 149.2v12.7h40.7v-12.7h3.1M197.5 156.8v2.6M205.1 146.7h5.1M210.2 149.2h-2.6v12.7M217.8 156.8v2.6M225.4 146.7h5.7"/>
</g>
<path d="M20.3 36.8h12.7v17.2h-12.7z" fill="none" stroke="#000" stroke-width=".18"/>
<g fill="#009600" stroke="#009600" stroke-width=".18">
<circle cx="18.4" cy="48.9" r=".46"/>
<circle cx="42.5" cy="50.8" r=".46"/>
<circle cx="104.8" cy="129.5" r=".46"/>
<circle cx="69.8" cy="48.3" r=".46"/>
<circle cx="69.8" cy="50.8" r=".46"/>
<circle cx="105.4" cy="38.1" r=".46"/>
<circle cx="69.8" cy="61.6" r=".46"/>
<circle cx="165.1" cy="71.1" r=".46"/>
<circle cx="170.2" cy="76.2" r=".46"/>
<circle cx="51.4" cy="99.1" r=".46"/>
<circle cx="51.4" cy="94" r=".46"/>
<circle cx="69.8" cy="96.5" r=".46"/>
<circle cx="229.2" cy="46.4" r=".46"/>
<circle cx="165.1" cy="78.7" r=".46"/>
<circle cx="197.5" cy="139.1" r=".46"/>
<circle cx="187.3" cy="149.2" r=".46"/>
<circle cx="184.8" cy="146.7" r=".46"/>
<circle cx="217.8" cy="139.1" r=".46"/>
<circle cx="228" cy="146.7" r=".46"/>
<circle cx="217.8" cy="159.4" r=".46"/>
<circle cx="207.6" cy="161.9" r=".46"/>
<circle cx="197.5" cy="159.4" r=".46"/>
<circle cx="203.8" cy="76.2" r=".46"/>
<circle cx="208.9" cy="68.6" r=".46"/>
<circle cx="184.8" cy="68.6" r=".46"/>
<circle cx="203.8" cy="63.5" r=".46"/>
<circle cx="208.9" cy="79.4" r=".46"/>
<circle cx="206.4" cy="90.2" r=".46"/>
</g>
<g font-size="2.8" fill="#840000">
<text x="160.4" y="196.8">Title:</text>
<text x="170.1" y="196.8">TRS-80</text>
<text x="184.1" y="196.8">Model</text>
<text x="195.1" y="196.8">I</text>
<text x="198.4" y="196.8">Rev</text>
<text x="205.9" y="196.8">HE11E011550</text>
</g>
<g font-size="2.1" fill="#840000">
<text x="160.4" y="174.9">CPU &amp;</text>
<text x="169.4" y="174.9">Signals</text>
<text x="160.4" y="180.9">CPU with</text>
<text x="172.1" y="180.9">reset</text>
<text x="178.9" y="180.9">circuits</text>
<text x="188.6" y="180.9">(button</text>
<text x="198" y="180.9">and</text>
<text x="203.4" y="180.9">power-up),</text>
<text x="217.5" y="180.9">RAS &amp;</text>
<text x="226.2" y="180.9">CAS divider,</text>
<text x="241.2" y="180.9">and</text>
<text x="246.6" y="180.9">other</text>
<text x="253.7" y="180.9">signals</text>
<text x="160.4" y="189.9">Sheet:</text>
<text x="160.4" y="187.1">RetroStack</text>
<text x="168.6" y="189.9">/CPU/</text>
<text x="174.2" y="187.1">-</text>
<text x="177.8" y="187.1">Marcel</text>
<text x="186.9" y="187.1">Erz</text>
<text x="160.4" y="192.6">File:</text>
<text x="166.5" y="192.6">CPU.kicad_sch</text>
<text x="160.4" y="202.8">KiCad</text>
<text x="160.4" y="200">Size:</text>
<text x="167.1" y="200">USLetter</text>
<text x="168.1" y="202.8">E.D.A.</text>
<text x="175.7" y="202.8">9.0.2</text>
<text x="182.4" y="200">Date:</text>
<text x="189.4" y="200">2025-06-15</text>
<text x="245.4" y="200.2">Rev:</text>
<text x="245.4" y="202.8">Id:</text>
<text x="249.5" y="202.8">3/23</text>
<text x="251.8" y="200.2">E1A</text>
</g>
<g font-size="1.8" fill="#840000">
<text x="35" y="11.9">1</text>
<text x="85" y="11.9">2</text>
<text x="135" y="11.9">3</text>
<text x="185" y="11.9">4</text>
<text x="235" y="11.9">5</text>
<text x="10.3" y="35.9">A</text>
<text x="267.7" y="35.9">A</text>
<text x="10.3" y="85.9">B</text>
<text x="267.7" y="85.9">B</text>
<text x="10.3" y="135.9">C</text>
<text x="267.7" y="135.9">C</text>
<text x="10.3" y="185.9">D</text>
<text x="267.7" y="185.9">D</text>
<text x="35" y="205.8">1</text>
<text x="85" y="205.8">2</text>
<text x="135" y="205.8">3</text>
<text x="185" y="205.8">4</text>
<text x="235" y="205.8">5</text>
</g>
<g font-size="1.8" fill="#006464">
<text x="123.8" y="29.2">+5V</text>
<text x="129.5" y="35.2">Z48</text>
<text x="20.3" y="36.7">S2</text>
<text x="40.6" y="38.1">+5V</text>
<text x="112.3" y="39">~{BUSRQ}</text>
<text x="126.6" y="39.9" transform="rotate(-90 126.6 39.9)">VCC</text>
<text x="134.6" y="39">~{HALT}</text>
<text x="136.3" y="41.5">~{M1}</text>
<text x="171.2" y="39">Z64C</text>
<text x="41.5" y="46.4" transform="rotate(-90 41.5 46.4)">R31</text>
<text x="43.4" y="46.3" transform="rotate(-90 43.4 46.3)">10k</text>
<text x="55.6" y="44.2">Z47B</text>
<text x="75.8" y="44.3">Z45C</text>
<text x="112.3" y="46.6">~{INT}</text>
<text x="136.5" y="46.6">D0</text>
<text x="214.5" y="42.1">Z47C</text>
<text x="234.8" y="42.1">Z47D</text>
<text x="35" y="49.6">R32</text>
<text x="35" y="51.7">100</text>
<text x="112.3" y="49.1">~{NMI}</text>
<text x="121.9" y="51.7">Z80CPU</text>
<text x="136.5" y="49.1">D1</text>
<text x="136.5" y="51.7">D2</text>
<text x="16.4" y="59.5">GND</text>
<text x="40.1" y="59.1" transform="rotate(-90 40.1 59.1)">C40</text>
<text x="64.1" y="59.3">C57</text>
<text x="136.5" y="54.2">D3</text>
<text x="136.5" y="56.7">D4</text>
<text x="136.5" y="59.3">D5</text>
<text x="40.5" y="65.3">GND</text>
<text x="136.5" y="61.8">D6</text>
<text x="136.5" y="64.4">D7</text>
<text x="215.3" y="61.8">Z67D</text>
<text x="57.7" y="67.2">GND</text>
<text x="76.1" y="68.4">Z45D</text>
<text x="133.8" y="69.4">~{MREQ}</text>
<text x="134.5" y="72">~{IORQ}</text>
<text x="136.4" y="77.1">~{RD}</text>
<text x="215" y="72.6">Z67A</text>
<text x="49.5" y="81.3">+5V</text>
<text x="136.3" y="79.6">~{WR}</text>
<text x="215" y="83.4">Z67B</text>
<text x="50.4" y="89.6" transform="rotate(-90 50.4 89.6)">R49</text>
<text x="52.3" y="89.5" transform="rotate(-90 52.3 89.5)">10k</text>
<text x="131.6" y="87.2">~{BUSACK}</text>
<text x="134.1" y="84.7">~{RFSH}</text>
<text x="56.2" y="92.6">Z47A</text>
<text x="79.7" y="94">Z46F</text>
<text x="112.3" y="94.8">~{WAIT}</text>
<text x="136.7" y="92.3">A0</text>
<text x="136.7" y="94.8">A1</text>
<text x="215.1" y="94.2">Z67C</text>
<text x="112.3" y="97.4">~{RESET}</text>
<text x="136.7" y="97.4">A2</text>
<text x="136.7" y="99.9">A3</text>
<text x="136.7" y="102.5">A4</text>
<text x="136.7" y="105">A5</text>
<text x="136.7" y="107.5">A6</text>
<text x="49.1" y="108.6" transform="rotate(-90 49.1 108.6)">C70</text>
<text x="136.7" y="110.1">A7</text>
<text x="136.7" y="112.6">A8</text>
<text x="163.7" y="110.8" transform="rotate(-90 163.7 110.8)">Z44C</text>
<text x="49.4" y="114.8">GND</text>
<text x="102.7" y="116.4">+5V</text>
<text x="135.5" y="117.7">A10</text>
<text x="136.7" y="115.2">A9</text>
<text x="103.6" y="125.1" transform="rotate(-90 103.6 125.1)">R75</text>
<text x="105.6" y="125.1" transform="rotate(-90 105.6 125.1)">330</text>
<text x="135.5" y="120.2">A11</text>
<text x="135.5" y="122.8">A12</text>
<text x="135.5" y="125.3">A13</text>
<text x="112.3" y="130.4">~{CLK}</text>
<text x="126.6" y="131.6" transform="rotate(-90 126.6 131.6)">GND</text>
<text x="135.5" y="127.9">A14</text>
<text x="135.5" y="130.4">A15</text>
<text x="96" y="133.7">Z66F</text>
<text x="123.7" y="140.2">GND</text>
<text x="198.1" y="143.7">Z63A</text>
<text x="218.4" y="143.7">Z63B</text>
<text x="239.4" y="143.9">Z62B</text>
<text x="193.4" y="147.5">D</text>
<text x="198.3" y="146.6" transform="rotate(-90 198.3 146.6)">~{S}</text>
<text x="200" y="147.5">Q</text>
<text x="213.7" y="147.5">D</text>
<text x="218.7" y="146.6" transform="rotate(-90 218.7 146.6)">~{S}</text>
<text x="220.3" y="147.5">Q</text>
<text x="234.7" y="147.5">D</text>
<text x="239.6" y="146.6" transform="rotate(-90 239.6 146.6)">~{S}</text>
<text x="241.3" y="147.5">Q</text>
<text x="193.4" y="150.1">C</text>
<text x="198.3" y="153.3" transform="rotate(-90 198.3 153.3)">~{R}</text>
<text x="200" y="152.6">~{Q}</text>
<text x="213.7" y="150.1">C</text>
<text x="218.7" y="153.3" transform="rotate(-90 218.7 153.3)">~{R}</text>
<text x="220.3" y="152.6">~{Q}</text>
<text x="234.7" y="150.1">C</text>
<text x="239.6" y="153.3" transform="rotate(-90 239.6 153.3)">~{R}</text>
<text x="241.3" y="152.6">~{Q}</text>
</g>
<g font-size="1.8" fill="#a90000">
<text x="125.5" y="35" transform="rotate(-90 125.5 35)">11</text>
<text x="22.2" y="40.4">2</text>
<text x="29.8" y="38.5">1</text>
<text x="108.5" y="37.8">25</text>
<text x="140.3" y="37.8">18</text>
<text x="140.3" y="40.4">27</text>
<text x="168.2" y="40.4">10</text>
<text x="29.8" y="42.3">3</text>
<text x="29.8" y="46.7">6</text>
<text x="53.5" y="45.5">5</text>
<text x="73.8" y="45.5">8</text>
<text x="108.5" y="45.5">16</text>
<text x="140.3" y="45.5">14</text>
<text x="168.8" y="45.5">9</text>
<text x="180.3" y="42.9">8</text>
<text x="211.7" y="43.6">10</text>
<text x="223.4" y="46.1">8</text>
<text x="231.7" y="43.6">12</text>
<text x="243.2" y="46.1">11</text>
<text x="22.2" y="48.6">5</text>
<text x="29.8" y="50.5">4</text>
<text x="53.5" y="50.5">4</text>
<text x="64.7" y="48">6</text>
<text x="73.8" y="50.5">9</text>
<text x="84.4" y="48">10</text>
<text x="108.5" y="48">17</text>
<text x="140.3" y="48">15</text>
<text x="140.3" y="50.5">12</text>
<text x="140.9" y="53.1">8</text>
<text x="212.3" y="48.6">9</text>
<text x="231.7" y="48.6">13</text>
<text x="140.9" y="55.6">7</text>
<text x="140.9" y="58.2">9</text>
<text x="140.3" y="60.7">10</text>
<text x="140.3" y="63.2">13</text>
<text x="212" y="63.2">12</text>
<text x="223.5" y="65.8">11</text>
<text x="73.2" y="69.6">11</text>
<text x="140.3" y="68.3">19</text>
<text x="140.3" y="70.9">20</text>
<text x="212" y="68.3">13</text>
<text x="73.2" y="74.7">12</text>
<text x="84.4" y="72.1">13</text>
<text x="140.3" y="75.9">21</text>
<text x="212.7" y="74">2</text>
<text x="224.1" y="76.6">3</text>
<text x="140.3" y="78.5">22</text>
<text x="140.3" y="83.6">28</text>
<text x="212.7" y="79.1">1</text>
<text x="140.3" y="86.1">23</text>
<text x="212.7" y="84.8">4</text>
<text x="212.7" y="89.9">5</text>
<text x="224.1" y="87.4">6</text>
<text x="54.2" y="93.7">1</text>
<text x="108.5" y="93.7">24</text>
<text x="140.3" y="91.2">30</text>
<text x="140.3" y="93.7">31</text>
<text x="212.7" y="95.6">9</text>
<text x="54.2" y="98.8">2</text>
<text x="65.3" y="96.3">3</text>
<text x="73.6" y="96.3">13</text>
<text x="85" y="96.3">12</text>
<text x="108.5" y="96.3">26</text>
<text x="140.3" y="96.3">32</text>
<text x="140.3" y="98.8">33</text>
<text x="140.3" y="101.3">34</text>
<text x="212" y="100.7">10</text>
<text x="224.1" y="98.2">8</text>
<text x="140.3" y="103.9">35</text>
<text x="140.3" y="106.4">36</text>
<text x="164.8" y="105.1" transform="rotate(-90 164.8 105.1)">9</text>
<text x="169.9" y="105.7" transform="rotate(-90 169.9 105.7)">10</text>
<text x="140.3" y="109">37</text>
<text x="140.3" y="111.5">38</text>
<text x="140.3" y="114">39</text>
<text x="140.3" y="116.6">40</text>
<text x="140.9" y="119.1">1</text>
<text x="167.4" y="116.3" transform="rotate(-90 167.4 116.3)">8</text>
<text x="140.9" y="121.7">2</text>
<text x="140.9" y="124.2">3</text>
<text x="90.1" y="129.3">14</text>
<text x="101.6" y="129.3">13</text>
<text x="109.1" y="129.3">6</text>
<text x="140.9" y="126.7">4</text>
<text x="140.9" y="129.3">5</text>
<text x="125.5" y="135.3" transform="rotate(-90 125.5 135.3)">29</text>
<text x="197.2" y="143.6" transform="rotate(-90 197.2 143.6)">4</text>
<text x="190.4" y="146.4">2</text>
<text x="190.4" y="149">3</text>
<text x="203.1" y="146.4">5</text>
<text x="210.1" y="146.4">12</text>
<text x="210.1" y="149">11</text>
<text x="217.6" y="144.2" transform="rotate(-90 217.6 144.2)">10</text>
<text x="223.4" y="146.4">9</text>
<text x="231.1" y="146.4">12</text>
<text x="231.1" y="149">11</text>
<text x="238.5" y="144.2" transform="rotate(-90 238.5 144.2)">10</text>
<text x="244.4" y="146.4">9</text>
<text x="203.1" y="151.5">6</text>
<text x="223.4" y="151.5">8</text>
<text x="244.4" y="151.5">8</text>
<text x="197.2" y="156.3" transform="rotate(-90 197.2 156.3)">1</text>
<text x="217.6" y="156.9" transform="rotate(-90 217.6 156.9)">13</text>
<text x="238.5" y="156.9" transform="rotate(-90 238.5 156.9)">13</text>
</g>
<g font-size="1.8" fill="#725600">
<text x="96.9" y="39">~{TEST}</text>
<text x="98.3" y="46.6">~{INT}</text>
<text x="184.3" y="44">~{INTAK}</text>
<text x="247.8" y="47.2">~{DBIN}</text>
<text x="247.8" y="66.9">~{ZRD}</text>
<text x="89.1" y="73.3">~{SYSRES}</text>
<text x="247.8" y="77.7">~{ZWR}</text>
<text x="247.8" y="88.5">~{ZOUT}</text>
<text x="97.1" y="94.8">~{WAIT}</text>
<text x="247.8" y="99.3">~{ZIN}</text>
<text x="24.4" y="130.4">CLK_DIV6</text>
<text x="247.8" y="134.2">~{ZRAS}</text>
<text x="247.8" y="137.4">ZMUX</text>
<text x="181.2" y="139.9">HI</text>
<text x="29.6" y="150.1">CLK</text>
<text x="247.8" y="152.6">~{ZCAS}</text>
</g>
<g font-size="1.8" fill="#0f0f0f">
<text x="144.1" y="47.9">ZD1</text>
<text x="144.1" y="45.4">ZD0</text>
<text x="144.1" y="53">ZD3</text>
<text x="144.1" y="50.5">ZD2</text>
<text x="144.1" y="55.5">ZD4</text>
<text x="144.1" y="58.1">ZD5</text>
<text x="144.1" y="60.6">ZD6</text>
<text x="144.1" y="63.2">ZD7</text>
<text x="144.1" y="93.6">ZA1</text>
<text x="144.1" y="91.1">ZA0</text>
<text x="144.1" y="101.3">ZA4</text>
<text x="144.1" y="96.2">ZA2</text>
<text x="144.1" y="98.7">ZA3</text>
<text x="144.1" y="103.8">ZA5</text>
<text x="144.1" y="106.3">ZA6</text>
<text x="144.1" y="111.4">ZA8</text>
<text x="144.1" y="108.9">ZA7</text>
<text x="144.1" y="114">ZA9</text>
<text x="144.1" y="119">ZA11</text>
<text x="144.1" y="116.5">ZA10</text>
<text x="144.1" y="124.1">ZA13</text>
<text x="144.1" y="121.6">ZA12</text>
<text x="144.1" y="129.2">ZA15</text>
<text x="144.1" y="126.7">ZA14</text>
<text x="104.4" y="134.5" transform="rotate(-90 104.4 134.5)">ZCLK</text>
<text x="167.3" y="146" transform="rotate(-90 167.3 146)">MREQ</text>
</g>
<g font-size="1.8" fill="#000084">
<text x="155.1" y="44">ZD[0..7]</text>
<text x="155.1" y="132.9">ZA[0..15]</text>
</g>
<g font-size="1.4" fill="#0000c2">
<text x="209.5" y="28.3">Data</text>
<text x="214" y="28.3">bus</text>
<text x="217.6" y="28.3">access</text>
<text x="223.7" y="28.3">control</text>
<text x="116.2" y="48.6">Addr:</text>
<text x="121" y="48.6">0066</text>
<text x="205.1" y="58.8">Generation</text>
<text x="214.1" y="58.8">of</text>
<text x="216.6" y="58.8">control</text>
<text x="222.9" y="58.8">signals</text>
<text x="39.6" y="74.6" transform="rotate(-90 39.6 74.6)">timing</text>
<text x="39.6" y="81.4" transform="rotate(-90 39.6 81.4)">address</text>
<text x="39.6" y="86.1" transform="rotate(-90 39.6 86.1)">reset</text>
<text x="39.6" y="100.7" transform="rotate(-90 39.6 100.7)">Charge/Discharge</text>
<text x="118.7" y="96.9">Addr:</text>
<text x="123.5" y="96.9">0000</text>
<text x="88.3" y="115.6">Faster</text>
<text x="88.3" y="117.2">rise</text>
<text x="92" y="117.2">time</text>
<text x="93.9" y="115.6">clock</text>
<text x="39.5" y="129.3">CPU</text>
<text x="43.6" y="129.3">Clock</text>
<text x="186.7" y="129.9">DRAM signals</text>
<text x="87.2" y="140.7">Always</text>
<text x="93.2" y="140.7">on</text>
<text x="96" y="140.7">(in</text>
<text x="99.1" y="140.7">RAM section)</text>
<text x="39.4" y="149">Memory</text>
<text x="46" y="149">Clock</text>
<text x="51.1" y="149">Signals</text>
</g>
<g font-size="1.4" fill="#006464">
<text x="172.2" y="43.9">74LS32</text>
<text x="24.5" y="52.8">Reset</text>
<text x="55.7" y="53.8">74LS132</text>
<text x="77.6" y="49">74LS02</text>
<text x="214.5" y="52">74LS132</text>
<text x="234.9" y="52">74LS132</text>
<text x="46.4" y="56.2" transform="rotate(-90 46.4 56.2)">16V</text>
<text x="46.4" y="60.9" transform="rotate(-90 46.4 60.9)">10uF</text>
<text x="64.6" y="65.5">1nF</text>
<text x="216.2" y="66.8">74LS32</text>
<text x="77.6" y="73.1">74LS02</text>
<text x="216.2" y="77.6">74LS32</text>
<text x="216.2" y="88.4">74LS32</text>
<text x="56.3" y="101.9">74LS132</text>
<text x="77.1" y="97.1">74LS04</text>
<text x="216.2" y="99.2">74LS32</text>
<text x="55.3" y="105.7" transform="rotate(-90 55.3 105.7)">16V</text>
<text x="55.3" y="110.4" transform="rotate(-90 55.3 110.4)">22uF</text>
<text x="168.4" y="113.2" transform="rotate(-90 168.4 113.2)">74LS00</text>
<text x="93.4" y="130.3">74LS367</text>
<text x="195.2" y="150">74LS74</text>
<text x="215.5" y="150">74LS74</text>
<text x="236.5" y="150">74LS74</text>
</g>
</svg>
